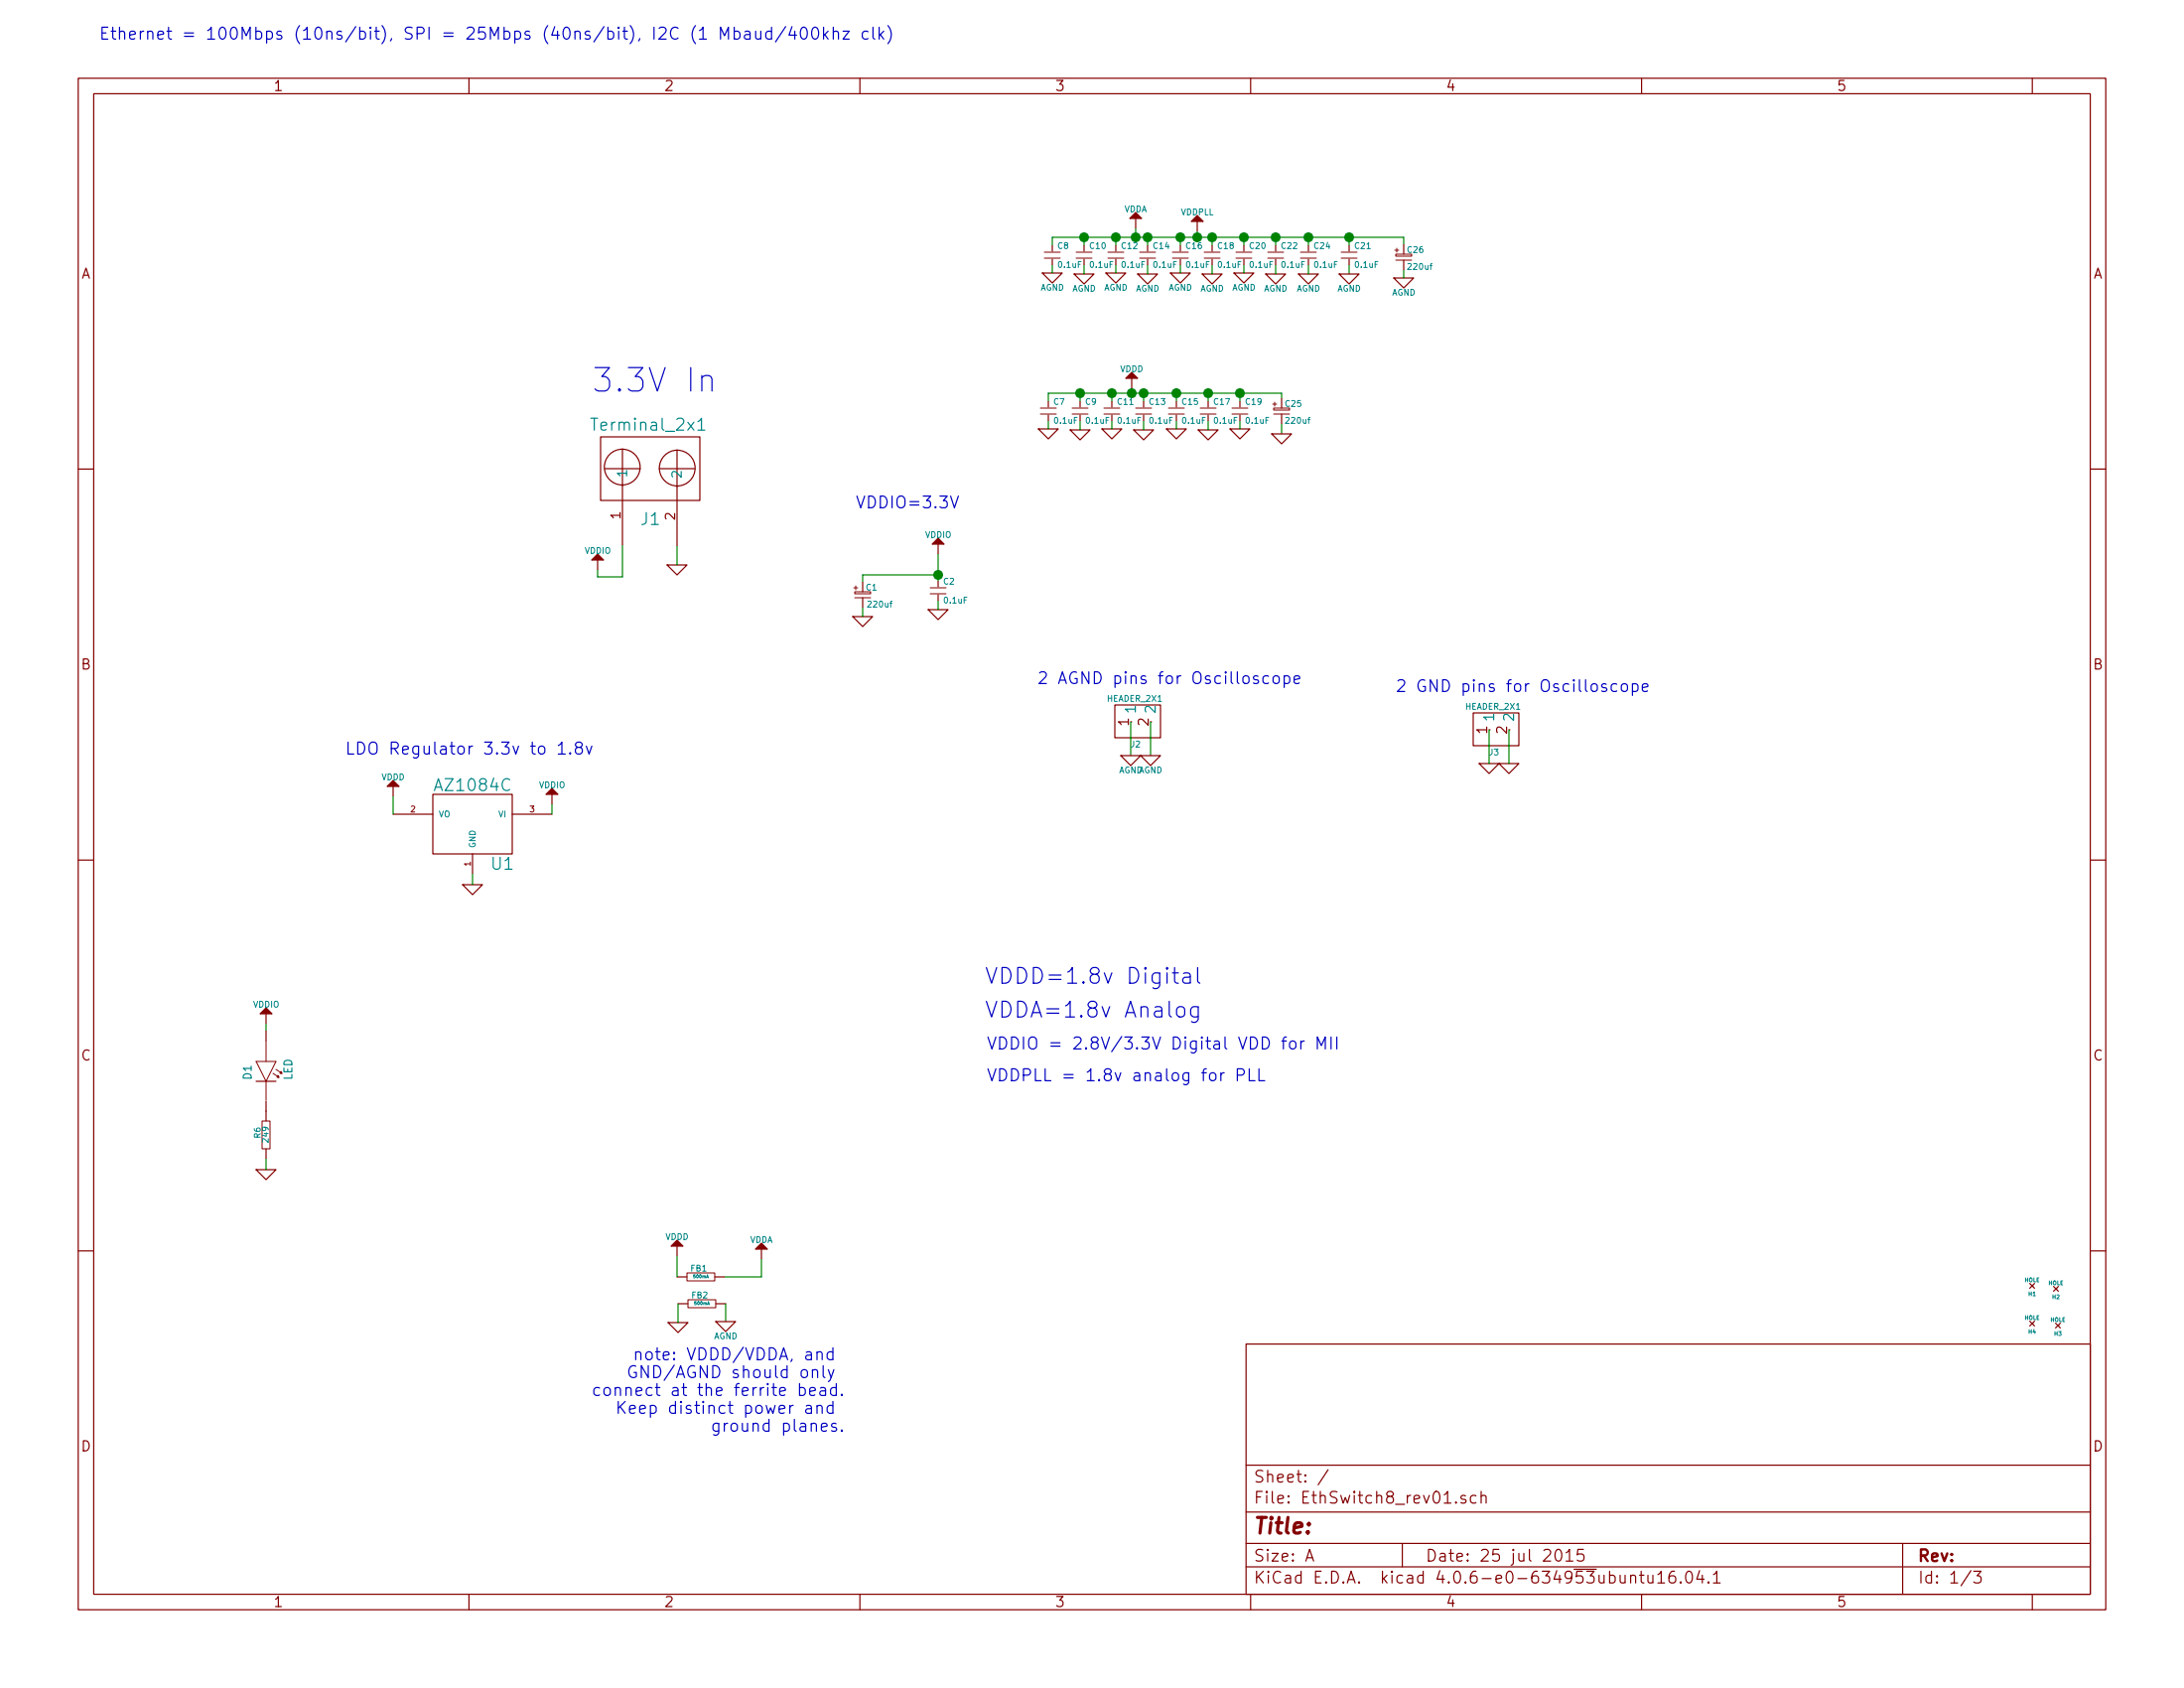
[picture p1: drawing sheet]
<svg xmlns="http://www.w3.org/2000/svg" width="279mm" height="216mm" viewBox="0 0 279 216" stroke-linecap="round" stroke-linejoin="round" font-family="sans-serif">
<g fill="none" stroke="#840000" stroke-width=".15">
<path d="M10 10h259.4v195.9h-259.4zM12 12h255.4v191.9h-255.4zM60 10v2M110 10v2M160 10v2M210 10v2M260 10v2M133.3 34.9h2.6l-1.3 1.3zM134.6 31.4v.7M134.6 33.1v.8M137.4 35.1h2.6l-1.3 1.2zM138.7 31.4v.7"/>
<path d="M138.7 33.1v.8M141.5 34.9h2.5l-1.3 1.3zM142.7 31.4v.7M142.7 33.1v.8M145.3 27.9v1.3M145.5 35.1h2.6l-1.3 1.2zM146.8 31.4v.7M146.8 33.1v.8M149.7 34.9h2.6l-1.3 1.3zM151 31.4v.7M151 33.1v.8M153.2 28.3v1.3"/>
<path d="M153.8 35.1h2.5l-1.2 1.2zM155.1 31.4v.7M155.1 33.1v.8M157.9 34.9h2.5l-1.3 1.3zM159.1 31.4v.7M159.1 33.1v.8M161.9 35.1h2.6l-1.3 1.2zM163.2 31.4v.7M163.2 33.1v.8M166.1 35.1h2.6l-1.3 1.2zM167.4 31.4v.7M167.4 33.1v.8"/>
<path d="M171.3 35.1h2.6l-1.3 1.2zM172.6 31.4v.7M172.6 33.1v.8M178.3 35.6h2.5l-1.2 1.2zM179.6 31.2v1.3M179.6 33.3v1.2M10 60h2M76.8 55.9h12.7v8.1h-12.7zM77.3 59.9h4.6M79.6 57.4v12.3M84.3 59.9h4.6M86.6 57.5v12.4"/>
<path d="M132.8 54.9h2.6l-1.3 1.2zM134.1 51.3v.8M134.1 53.1v.7M136.9 55h2.5l-1.2 1.3zM138.2 51.3v.8M138.2 53.1v.7M141 54.9h2.5l-1.3 1.2zM142.2 51.3v.8M142.2 53.1v.7M144.8 48.4v1.3M145 55h2.6l-1.3 1.3zM146.3 51.3v.8"/>
<path d="M146.3 53.1v.7M149.2 54.9h2.6l-1.3 1.2zM150.5 51.3v.8M150.5 53.1v.7M153.3 55h2.5l-1.2 1.3zM154.6 51.3v.8M154.6 53.1v.7M157.4 54.9h2.5l-1.3 1.2zM158.6 51.3v.8M158.6 53.1v.7M162.7 55.5h2.5l-1.2 1.3zM164 50.9v1.3"/>
<path d="M164 53v1.2M267.4 60h2M76.5 71.6v1.3M85.3 72.3h2.6l-1.3 1.2zM109.1 78.9h2.5l-1.2 1.2zM110.4 74.4v1.3M110.4 76.5v1.2M118.7 78h2.6l-1.3 1.2zM120 69.6v1.3M120 74.3v.8M120 76.1v.7M142.6 90.2h5.9v4.2h-5.9z"/>
<path d="M143.4 96.6h2.5l-1.2 1.3zM145.9 96.6h2.6l-1.3 1.3zM188.5 91.2h5.8v4.2h-5.8zM189.2 97.7h2.6l-1.3 1.2zM191.8 97.7h2.5l-1.3 1.2zM10 110h2M50.3 100.6v1.3M50.3 104.1h5.1M55.4 101.6h10.1v7.6h-10.1zM59.2 113.2h2.5l-1.2 1.2zM60.5 109.2v2.6M65.5 104.1h5.1"/>
<path d="M70.6 101.6v1.3M267.4 110h2M32.8 138.3h2.5M34 129.7v1.2M34 131.8v1.3M10 160h2M32.8 149.6h2.5l-1.3 1.3zM34 140.8v2.6M34 146.9v1.3M86.6 159.4v1.3M97.4 159.8v1.2M267.4 160h2"/>
<path d="M85.5 169.2h2.5l-1.3 1.2zM86.6 163.3h1.3M86.7 166.8h1.3M91.4 163.3h1.3M91.6 169h2.5l-1.3 1.3zM91.6 166.8h1.2M159.4 171.9h108v32h-108zM259.7 164.2l.6 .6M259.7 169l.6 .6M260 164.5h.1M260 169.3h.1M260.3 164.2l-.6 .6"/>
<path d="M260.3 169l-.6 .6M262.7 164.5l.6 .7M263 169.2l.6 .6M263 164.8h.1M263.3 169.5h.1M263.3 164.5l-.6 .7M263.6 169.2l-.6 .6M159.4 197.4h108M159.4 193.4h108M159.4 187.4h108M167.1 199.7l.4-1.5 .5 1.5M167.2 199.2h.7"/>
<path d="M169.9 188l-1.3 1.9M179.4 197.4v3M186.3 192.1v.1v.1l-.1-.1 .1-.1v.2M187.5 191.3a.37 .37 0 0 0-.6 .2 .54 .54 0 0 0 .6 .3l.1 .2-.1 .2-.2 .1-.4-.1M188.8 191.3h-.4l-.3 .2 .1 .6 .2 .2 .4-.1M189.5 191.4a.38 .38 0 0 1 .6 .1v.8M189.5 190.8v1.5M199.1 198.3a.35 .35 0 0 1 .3-.1 .35 .35 0 0 1 .3 .3 .88 .88 0 0 1-.3 1.2h-.1a.9 .9 0 0 1-.2-1.4zM200.4 198.6l.4-.4v1.5M200.4 199.7h.8M202.6 198.2h-.7l-.1 .7a.62 .62 0 0 1 .7-.1l.1 .2v.5l-.2 .2h-.4l-.2-.2M243.4 197.4v6.5"/>
<path d="M60 203.9v2M110 203.9v2M159.4 200.4h108M160 203.9v2M208.6 201.6a.38 .38 0 0 1 .6 .1v.8M208.6 201.5v1M209.8 201.5h.5M210 201v1.3l.2 .2h.1M210 203.9v2M210.8 201.5v.8l.1 .1a.4 .4 0 0 0 .6-.1M211.5 201.5v1M212.1 201.4l.4-.4v1.5"/>
<path d="M212.1 202.5h.9M214.2 201a.59 .59 0 0 0-.7 .6l.1 .7 .2 .2h.3l.2-.2 .1-.5-.2-.2-.4-.1-.3 .3M215 202.3l.1 .1-.1 .1-.1-.1 .1-.1v.2M215.8 201.1a.35 .35 0 0 1 .4-.1 .35 .35 0 0 1 .2 .2 .88 .88 0 0 1-.2 1.3h-.2a.9 .9 0 0 1-.2-1.4zM217.4 200.9l-.3 1.1h.9M217.8 201.5v1M218.6 202.3v.1v.1l-.1-.1 .1-.1v.2M219.2 201.4l.4-.4v1.5M219.2 202.5h.9M252.1 200.9l-1.2 1.9M252.5 201h.9l-.5 .5h.3l.2 .2v.1v.5l-.2 .2h-.5l-.2-.2M260 203.9v2"/>
<circle cx="79.6" cy="59.7" r="2.29"/>
<circle cx="86.6" cy="59.9" r="2.29"/>
</g>
<g fill="none" stroke="#0000c2" stroke-width=".15">
<path d="M92.2 5v-1.5l.5 1.1 .5-1.1v1.5M93.9 4.1a.48 .48 0 0 1 .7 0l.1 .6a.48 .48 0 0 1-.8 .2M93.9 3.5v1.5M95.3 4.1l.2-.1 .4 .1 .1 .1v.8M96 4.3l-.5 .1a.3 .3 0 0 0-.3 .3 .3 .3 0 0 0 .3 .3l.5-.1M96.7 4v.8a.38 .38 0 0 0 .6 .1M97.3 4v1M98.7 4.1a.48 .48 0 0 0-.7 0v.6a.48 .48 0 0 0 .7 .2M98.7 3.5v1.5M100.5 3.4l-1.3 2M101.3 3.4l-.4 1.1h1M101.7 4v1"/>
<path d="M102.6 3.6a.36 .36 0 0 1 .6 .2 .85 .85 0 0 1-.3 1.2h-.1a.98 .98 0 0 1-.2-1.4zM104 3.6a.36 .36 0 0 1 .4-.1 .36 .36 0 0 1 .2 .3 .85 .85 0 0 1-.3 1.2h-.1a.89 .89 0 0 1-.2-1.4zM105.4 3.5v1.5M105.5 4.4l.4 .6M105.9 4l-.5 .6M106.6 4.1a.38 .38 0 0 1 .7 .1v.8M106.6 3.5v1.5M107.8 4h.8l-.8 1h.8M111 4.1a.48 .48 0 0 0-.6 0l-.1 .6a.48 .48 0 0 0 .7 .2M111.7 3.5v1.3l.2 .2M112.5 3.5v1.5M112.6 4.4l.5 .6"/>
<path d="M113.1 4l-.6 .6M113.6 3.3a1.75 1.75 0 0 1 0 2.3M89.8 48.3a.76 .76 0 0 1 1.3 .2v1.5M121.6 63.4l.5 1.5 .5-1.5M44.5 94.9v1.5h.8M45.8 94.9a.77 .77 0 0 1 .9 .8 .77 .77 0 0 1-.9 .7zM47.3 95.1a.5 .5 0 0 1 .6-.2 .5 .5 0 0 1 .3 .5v.8a.53 .53 0 0 1-.6 .2 .53 .53 0 0 1-.4-.5zM75 95.4l.4 1 .3-1M160.9 86.5a.37 .37 0 0 0-.5 .1v.1a.54 .54 0 0 0 .5 .3l.1 .1-.1 .3h-.1h-.4M162.3 86.5l-.5-.1-.2 .3v.6l.2 .1h.5M162.9 86.6a.41 .41 0 0 1 .8 .1v.4a.41 .41 0 0 1-.4 .3 .41 .41 0 0 1-.4-.3zM164.3 86.5a.48 .48 0 0 1 .6 .1l.1 .1-.1 .6a.48 .48 0 0 1-.6 .1"/>
<path d="M164.3 86.4v1.5M165.6 86.9l.7-.1-.1-.3-.4-.1-.2 .2v.8h.2h.4M205.5 87.5a.37 .37 0 0 0-.6 .2 .54 .54 0 0 0 .6 .3l.1 .2-.1 .2h-.2h-.4M206.8 87.5h-.4l-.3 .2 .1 .6 .2 .1h.4M207.5 87.6a.41 .41 0 0 1 .7 .1v.5a.41 .41 0 0 1-.4 .3 .41 .41 0 0 1-.4-.3zM208.8 87.5a.48 .48 0 0 1 .7 .1v.1v.6a.48 .48 0 0 1-.7 .1M208.8 87.5v1.5M210.1 88l.7-.2v-.3h-.5l-.2 .2 .1 .7h.1h.5M150 124.4h.7M150.3 123.7v1.8l.1 .2 .3 .1M150.6 128.9a.54 .54 0 0 1 1 .2v.6a.54 .54 0 0 1-.6 .4 .54 .54 0 0 1-.5-.4v-.6zM151.4 124.5l.2-.1 .6 .1 .1 .2v1.1"/>
<path d="M152.3 124.9l-.2 .1h-.5a.39 .39 0 0 0-.3 .4 .39 .39 0 0 0 .3 .4h.5l.2-.1M153.2 123.7v1.8l.3 .3M153.3 128.8v1.6a.56 .56 0 0 1-.9 .3M153.3 128.8a.68 .68 0 0 0-.9 .1l-.1 .2v.6l.1 .2 .3 .2h.4l.2-.1M156.2 137.2v1M156.6 137.2a.4 .4 0 0 0-.4 .3M158.3 137.5h.6a.42 .42 0 0 0 .3-.4 .42 .42 0 0 0-.3-.4h-.6v1.5M159.8 136.7v1.5h.8M161.1 136.7v1.5h.7M164 133.1h.6M164.6 132.6l-.3 .1-.1 .2v1.3M165 133.3a.42 .42 0 0 1 .5-.2 .42 .42 0 0 1 .3 .4v.4a.43 .43 0 0 1-.4 .3 .43 .43 0 0 1-.4-.3z"/>
<path d="M166.4 133.1v1.1M166.9 133.1a.4 .4 0 0 0-.5 .4M168.5 134.2v-1.6l.5 1.1 .5-1.1v1.6M170.3 132.6v1.6M171 132.6v1.6M76.7 177.5a.48 .48 0 0 0-.7 .1v.6a.48 .48 0 0 0 .7 .2M77.4 177.5a.42 .42 0 0 1 .7 .3v.4a.43 .43 0 0 1-.4 .3 .43 .43 0 0 1-.4-.3v-.4zM78.7 177.6a.38 .38 0 0 1 .7 .1v.8M78.7 177.5v1M79.1 179.2v1.6M79.3 179.9l.7 .9M80 179.2l-.9 .9"/>
<path d="M80.1 177.6a.38 .38 0 0 1 .6 .1v.8M80.1 177.5v1M81.3 173.1a.38 .38 0 0 1 .7 0v.8M81.3 174.8a.71 .71 0 0 0-.8 .2 .71 .71 0 0 0 0 .8 .54 .54 0 0 0 .9 .2v-.5h-.3M81.3 172.9v1M82.8 173a.42 .42 0 0 1 .6 .2v.4a.43 .43 0 0 1-.4 .3 .43 .43 0 0 1-.4-.3v-.4zM82.9 174.7v1.5l-.9-1.5v1.5M106.6 179.8a.48 .48 0 0 0-.7 .1l-.1 .6a.48 .48 0 0 0 .8 .2M106.6 179.2v1.6M107 177.5a.48 .48 0 0 0-.7 .1l-.1 .6a.48 .48 0 0 0 .8 .2M107 177v1.5M107.7 178.3l.1 .1-.1 .1-.1-.1 .1-.1v.2"/>
<path d="M80.5 180.3l.8-.2-.1-.3h-.4l-.3 .2 .1 .7 .2 .1 .4-.1M81.8 180.3l.8-.2-.1-.3h-.4l-.3 .2 .1 .7 .2 .1 .4-.1M91.9 182v1.3a.43 .43 0 0 1-.6 .2M91.9 182.1a.48 .48 0 0 0-.6 .1l-.1 .6a.48 .48 0 0 0 .7 .2M107.7 182.9l.1 .1-.1 .1-.1-.1 .1-.1v.2"/>
</g>
<g fill="none" stroke="#840000" stroke-width=".13">
<path d="M178.4 32h.5M178.6 32.5h2v.3h-2zM178.6 33.3h2M178.7 31.8v.5M162.8 51.7h.5M162.9 52.2h2.1v.3h-2.1zM162.9 53h2.1M163.1 51.4v.5M109.2 75.2h.5M109.3 75.7h2.1v.2h-2.1zM109.3 76.5h2.1M109.5 74.9v.5"/>
<path d="M32.8 135.8h2.5l-1.3 2.5zM34 133.1v2.7M34 138.3v2.4M34.9 137.3l.8 .5-.1-.3-.2 .3h.3M35.3 136.8l.8 .5-.2-.3-.1 .3h.3M33.5 143.4h1v3.5h-1zM87.9 162.8h3.5v1h-3.5zM88 166.2h3.6v1.1h-3.6z"/>
</g>
<g fill="#840000" stroke="#840000" stroke-width=".15">
<path d="M86.6 158.6l.8 .8h-1.5z"/>
<path d="M97.4 159l.8 .8h-1.6z"/>
<path d="M145.3 27.2l.7 .7h-1.5z"/>
<path d="M144.8 47.6l.7 .8h-1.5z"/>
<path d="M153.2 27.6l.7 .7h-1.5z"/>
<path d="M120 68.8l.8 .8h-1.5z"/>
<path d="M69.8 101.6l.8-.8 .8 .8z"/>
<path d="M50.3 99.8l.8 .8h-1.6z"/>
<path d="M33.3 129.7l.7-.8 .8 .8z"/>
<path d="M76.5 70.9l.7 .7h-1.5z"/>
</g>
<g fill="#840000" stroke="#840000" stroke-width=".13">
<path d="M133.6 33h2z"/>
<path d="M133.6 32.3h2z"/>
<path d="M137.7 33h2z"/>
<path d="M137.7 32.3h2z"/>
<path d="M141.7 33h2.1z"/>
<path d="M141.7 32.3h2.1z"/>
<path d="M145.8 33h2z"/>
<path d="M145.8 32.3h2z"/>
<path d="M150 33h2z"/>
<path d="M150 32.3h2z"/>
<path d="M154.1 33h2z"/>
<path d="M154.1 32.3h2z"/>
<path d="M158.1 33h2z"/>
<path d="M158.1 32.3h2z"/>
<path d="M162.2 33h2z"/>
<path d="M162.2 32.3h2z"/>
<path d="M166.4 33h2z"/>
<path d="M166.4 32.3h2z"/>
<path d="M133.1 53h2z"/>
<path d="M133.1 52.2h2z"/>
<path d="M137.2 53h2z"/>
<path d="M137.2 52.2h2z"/>
<path d="M141.2 53h2.1z"/>
<path d="M141.2 52.2h2.1z"/>
<path d="M145.3 53h2z"/>
<path d="M145.3 52.2h2z"/>
<path d="M149.5 53h2z"/>
<path d="M149.5 52.2h2z"/>
<path d="M153.5 53h2.1z"/>
<path d="M153.5 52.2h2.1z"/>
<path d="M157.6 53h2z"/>
<path d="M157.6 52.2h2z"/>
<path d="M171.6 33h2z"/>
<path d="M171.6 32.3h2z"/>
<path d="M119 75.9h2z"/>
<path d="M119 75.2h2z"/>
</g>
<g fill="none" stroke="#008400" stroke-width=".15">
<path d="M134.6 33.9v1M138.7 30.4v1M138.7 33.9v1.2M142.7 30.4v1M142.7 33.9v1M145.3 29.2v1.2M146.8 30.4v1M146.8 33.9v1.2M151 30.4v1M151 33.9v1M153.2 29.6v.8M155.1 30.4v1"/>
<path d="M155.1 33.9v1.2M159.1 30.4v1M159.1 33.9v1M163.2 30.4v1M163.2 33.9v1.2M167.4 30.4v1M167.4 33.9v1.2M172.6 30.4v1M172.6 33.9v1.2M179.6 31.2v-.8h-45v1M179.6 34.5v1.1M134.1 53.8v1.1"/>
<path d="M138.2 50.3v1M138.2 53.8v1.2M142.2 50.3v1M142.2 53.8v1.1M144.8 49.7v.6M146.3 50.3v1M146.3 53.8v1.2M150.5 50.3v1M150.5 53.8v1.1M154.6 50.3v1M154.6 53.8v1.2M158.6 50.3v1"/>
<path d="M158.6 53.8v1.1M164 50.9v-.6h-29.9v1M164 54.2v1.3M79.6 69.7v4.1h-3.1v-.9M86.6 69.9v2.4M110.4 77.7v1.2M120 73.5h-9.6v.9M120 70.9v3.4M120 76.8v1.2M144.7 92.3v4.3M147.2 92.3v4.3M190.5 93.3v4.4"/>
<path d="M193 93.3v4.4M50.3 101.9v2.2M60.5 111.8v1.4M70.6 102.9v1.2M34 130.9v.9M34 148.2v1.4M86.6 160.7v2.6M86.7 166.8v2.4M92.8 166.8v2.2M97.4 161v2.3h-4.7"/>
</g>
<g fill="#008400" stroke="#008400" stroke-width=".25">
<circle cx="138.7" cy="30.4" r=".51"/>
<circle cx="142.7" cy="30.4" r=".51"/>
<circle cx="146.8" cy="30.4" r=".51"/>
<circle cx="151" cy="30.4" r=".51"/>
<circle cx="155.1" cy="30.4" r=".51"/>
<circle cx="159.1" cy="30.4" r=".51"/>
<circle cx="163.2" cy="30.4" r=".51"/>
<circle cx="145.3" cy="30.4" r=".51"/>
<circle cx="138.2" cy="50.3" r=".51"/>
<circle cx="142.2" cy="50.3" r=".51"/>
<circle cx="146.3" cy="50.3" r=".51"/>
<circle cx="150.5" cy="50.3" r=".51"/>
<circle cx="154.6" cy="50.3" r=".51"/>
<circle cx="158.6" cy="50.3" r=".51"/>
<circle cx="144.8" cy="50.3" r=".51"/>
<circle cx="153.2" cy="30.4" r=".51"/>
<circle cx="167.4" cy="30.4" r=".51"/>
<circle cx="172.6" cy="30.4" r=".51"/>
<circle cx="120" cy="73.5" r=".51"/>
</g>
<path d="M89.3 53.9l.4-.4v1.5M89.3 55h.9" fill="none" stroke="#008484" stroke-width=".15"/>
<text font-size="4.2" fill="#0000c2" x="75.7" y="50.2">3.3V In</text>
<g font-size="2.8" fill="#0000c2">
<text x="126" y="125.9">VDDD=1.8v Digital</text>
<text x="126" y="130.2">VDDA=1.8v Analog</text>
</g>
<text font-size="2.8" fill="#840000" x="160.4" y="196.2">Title:</text>
<g font-size="2.1" fill="#0000c2">
<text x="12.7" y="5.1">Ethernet = 100Mbps (10ns/bit), SPI = 25Mbps (40ns/bit), I2C (1 Mbaud/400khz clk)</text>
<text x="109.5" y="65">VDDIO=3.3V</text>
<text x="132.7" y="87.5">2 AGND pins for Oscilloscope</text>
<text x="178.6" y="88.5">2 GND pins for Oscilloscope</text>
<text x="48.9" y="96.5">LDO Regulator 3.3v to 1.8v</text>
<text x="126.2" y="134.2">VDDIO = 2.8V/3.3V Digital VDD for MII</text>
<text x="126.2" y="138.3">VDDPLL = 1.8v analog for PLL</text>
<text x="84.2" y="174">note: VDDD/VDDA, and</text>
<text x="80.9" y="178.6">connect at the ferrite bead.</text>
<text x="83.4" y="176.3">GND/AGND should only</text>
<text x="83" y="180.8">Keep distinct power and</text>
<text x="92.9" y="183.1">ground planes.</text>
</g>
<g font-size="2.1" fill="#008484">
<text x="76.1" y="55.1">Terminal_2x1</text>
<text x="82" y="67.2">J1</text>
<text x="55.9" y="101.2">AZ1084C</text>
<text x="62.9" y="111.3">U1</text>
</g>
<g font-size="2.1" fill="#840000">
<text x="160.4" y="189.6">Sheet: /</text>
<text x="160.4" y="192.3">File: EthSwitch8_rev01.sch</text>
<text x="160.4" y="202.5">KiCad E.D.A. kicad 4.0.6-e0-634953ubuntu16.04.1</text>
<text x="160.4" y="199.7">Size: A</text>
<text x="182.4" y="199.7">Date: 25 jul 2015</text>
<text x="245.4" y="199.7">Rev:</text>
<text x="245.4" y="202.5">Id: 1/3</text>
</g>
<g font-size="1.8" fill="#840000">
<text x="35" y="11.6">1</text>
<text x="85" y="11.6">2</text>
<text x="135" y="11.6">3</text>
<text x="185" y="11.6">4</text>
<text x="235" y="11.6">5</text>
<text x="10.4" y="35.6">A</text>
<text x="267.8" y="35.6">A</text>
<text x="10.4" y="85.6">B</text>
<text x="267.8" y="85.6">B</text>
<text x="144.4" y="92.8" transform="rotate(-90 144.4 92.8)">1</text>
<text x="146.9" y="92.8" transform="rotate(-90 146.9 92.8)">2</text>
<text x="190.2" y="93.8" transform="rotate(-90 190.2 93.8)">1</text>
<text x="192.8" y="93.8" transform="rotate(-90 192.8 93.8)">2</text>
<text x="10.4" y="135.6">C</text>
<text x="267.8" y="135.6">C</text>
<text x="10.4" y="185.6">D</text>
<text x="267.8" y="185.6">D</text>
<text x="35" y="205.5">1</text>
<text x="85" y="205.5">2</text>
<text x="135" y="205.5">3</text>
<text x="185" y="205.5">4</text>
<text x="235" y="205.5">5</text>
</g>
<g font-size="1.8" fill="#008484">
<text x="145.3" y="91.3" transform="rotate(-90 145.3 91.3)">1</text>
<text x="147.8" y="91.3" transform="rotate(-90 147.8 91.3)">2</text>
<text x="191.1" y="92.3" transform="rotate(-90 191.1 92.3)">1</text>
<text x="193.7" y="92.3" transform="rotate(-90 193.7 92.3)">2</text>
</g>
<g font-size="1.7" fill="#008484">
<text x="80.2" y="61.1" transform="rotate(-90 80.2 61.1)">1</text>
<text x="87.2" y="61.2" transform="rotate(-90 87.2 61.2)">2</text>
</g>
<g font-size="1.7" fill="#840000">
<text x="79.4" y="66.4" transform="rotate(-90 79.4 66.4)">1</text>
<text x="86.4" y="66.5" transform="rotate(-90 86.4 66.5)">2</text>
</g>
<g font-size="1.4" fill="#008484">
<text x="32.2" y="138" transform="rotate(-90 32.2 138)">D1</text>
<text x="37.4" y="138.2" transform="rotate(-90 37.4 138.2)">LED</text>
</g>
<g font-size="1.1" fill="#008484">
<text x="143.8" y="27.1">VDDA</text>
<text x="151.1" y="27.5">VDDPLL</text>
<text x="135.3" y="31.8">C8</text>
<text x="135.5" y="34.2">0.1uF</text>
<text x="139.5" y="31.8">C10</text>
<text x="139.5" y="34.2">0.1uF</text>
<text x="143.5" y="31.8">C12</text>
<text x="143.6" y="34.2">0.1uF</text>
<text x="147.6" y="31.8">C14</text>
<text x="147.7" y="34.2">0.1uF</text>
<text x="151.8" y="31.8">C16</text>
<text x="151.8" y="34.2">0.1uF</text>
<text x="155.9" y="31.8">C18</text>
<text x="155.9" y="34.2">0.1uF</text>
<text x="159.9" y="31.8">C20</text>
<text x="160" y="34.2">0.1uF</text>
<text x="164" y="31.8">C22</text>
<text x="164" y="34.2">0.1uF</text>
<text x="168.2" y="31.8">C24</text>
<text x="168.2" y="34.2">0.1uF</text>
<text x="173.4" y="31.8">C21</text>
<text x="173.4" y="34.2">0.1uF</text>
<text x="180.1" y="32.3">C26</text>
<text x="180.2" y="34.5">220uf</text>
<text x="133.1" y="37.2">AGND</text>
<text x="137.1" y="37.3">AGND</text>
<text x="141.2" y="37.2">AGND</text>
<text x="145.3" y="37.3">AGND</text>
<text x="149.5" y="37.2">AGND</text>
<text x="153.5" y="37.3">AGND</text>
<text x="157.6" y="37.2">AGND</text>
<text x="161.6" y="37.3">AGND</text>
<text x="165.8" y="37.3">AGND</text>
<text x="171" y="37.3">AGND</text>
<text x="178" y="37.8">AGND</text>
<text x="143.3" y="47.6">VDDD</text>
<text x="134.8" y="51.8">C7</text>
<text x="138.9" y="51.8">C9</text>
<text x="143" y="51.8">C11</text>
<text x="147.1" y="51.8">C13</text>
<text x="151.3" y="51.8">C15</text>
<text x="155.3" y="51.8">C17</text>
<text x="159.4" y="51.8">C19</text>
<text x="164.5" y="52">C25</text>
<text x="135" y="54.2">0.1uF</text>
<text x="139" y="54.2">0.1uF</text>
<text x="143.1" y="54.2">0.1uF</text>
<text x="147.1" y="54.2">0.1uF</text>
<text x="151.3" y="54.2">0.1uF</text>
<text x="155.4" y="54.2">0.1uF</text>
<text x="159.5" y="54.2">0.1uF</text>
<text x="164.6" y="54.2">220uf</text>
<text x="74.8" y="70.8">VDDIO</text>
<text x="118.3" y="68.8">VDDIO</text>
<text x="110.8" y="75.5">C1</text>
<text x="111.2" y="77.7">220uf</text>
<text x="120.7" y="74.8">C2</text>
<text x="120.9" y="77.2">0.1uF</text>
<text x="141.7" y="89.7">HEADER_2X1</text>
<text x="144.7" y="95.6">J2</text>
<text x="187.5" y="90.8">HEADER_2X1</text>
<text x="48.8" y="99.8">VDDD</text>
<text x="68.9" y="100.8">VDDIO</text>
<text x="143.1" y="98.9">AGND</text>
<text x="145.6" y="98.9">AGND</text>
<text x="190.6" y="96.6">J3</text>
<text x="56.1" y="104.5">VO</text>
<text x="63.8" y="104.5">VI</text>
<text x="60.8" y="108.5" transform="rotate(-90 60.8 108.5)">GND</text>
<text x="32.4" y="128.9">VDDIO</text>
<text x="33.3" y="145.5" transform="rotate(-90 33.3 145.5)">R6</text>
<text x="34.3" y="146" transform="rotate(-90 34.3 146)">249</text>
<text x="85.1" y="158.6">VDDD</text>
<text x="95.9" y="159">VDDA</text>
<text x="88.4" y="162.6">FB1</text>
<text x="88.5" y="166">FB2</text>
<text x="91.3" y="171.3">AGND</text>
</g>
<g font-size="1.1" fill="#840000">
<text x="52.6" y="103.9">2</text>
<text x="67.8" y="103.9">3</text>
<text x="60.2" y="110.8" transform="rotate(-90 60.2 110.8)">1</text>
</g>
<g font-size=".7" fill="#008484">
<text x="259" y="164">HOLE</text>
<text x="259.5" y="165.8">H1</text>
<text x="262.1" y="164.4">HOLE</text>
<text x="262.6" y="166.1">H2</text>
<text x="259" y="168.8">HOLE</text>
<text x="259.5" y="170.6">H4</text>
<text x="262.3" y="169.1">HOLE</text>
<text x="262.8" y="170.8">H3</text>
</g>
<g font-size=".6" fill="#008484">
<text x="88.7" y="163.5">500mA</text>
<text x="88.9" y="166.9">500mA</text>
</g>
</svg>
